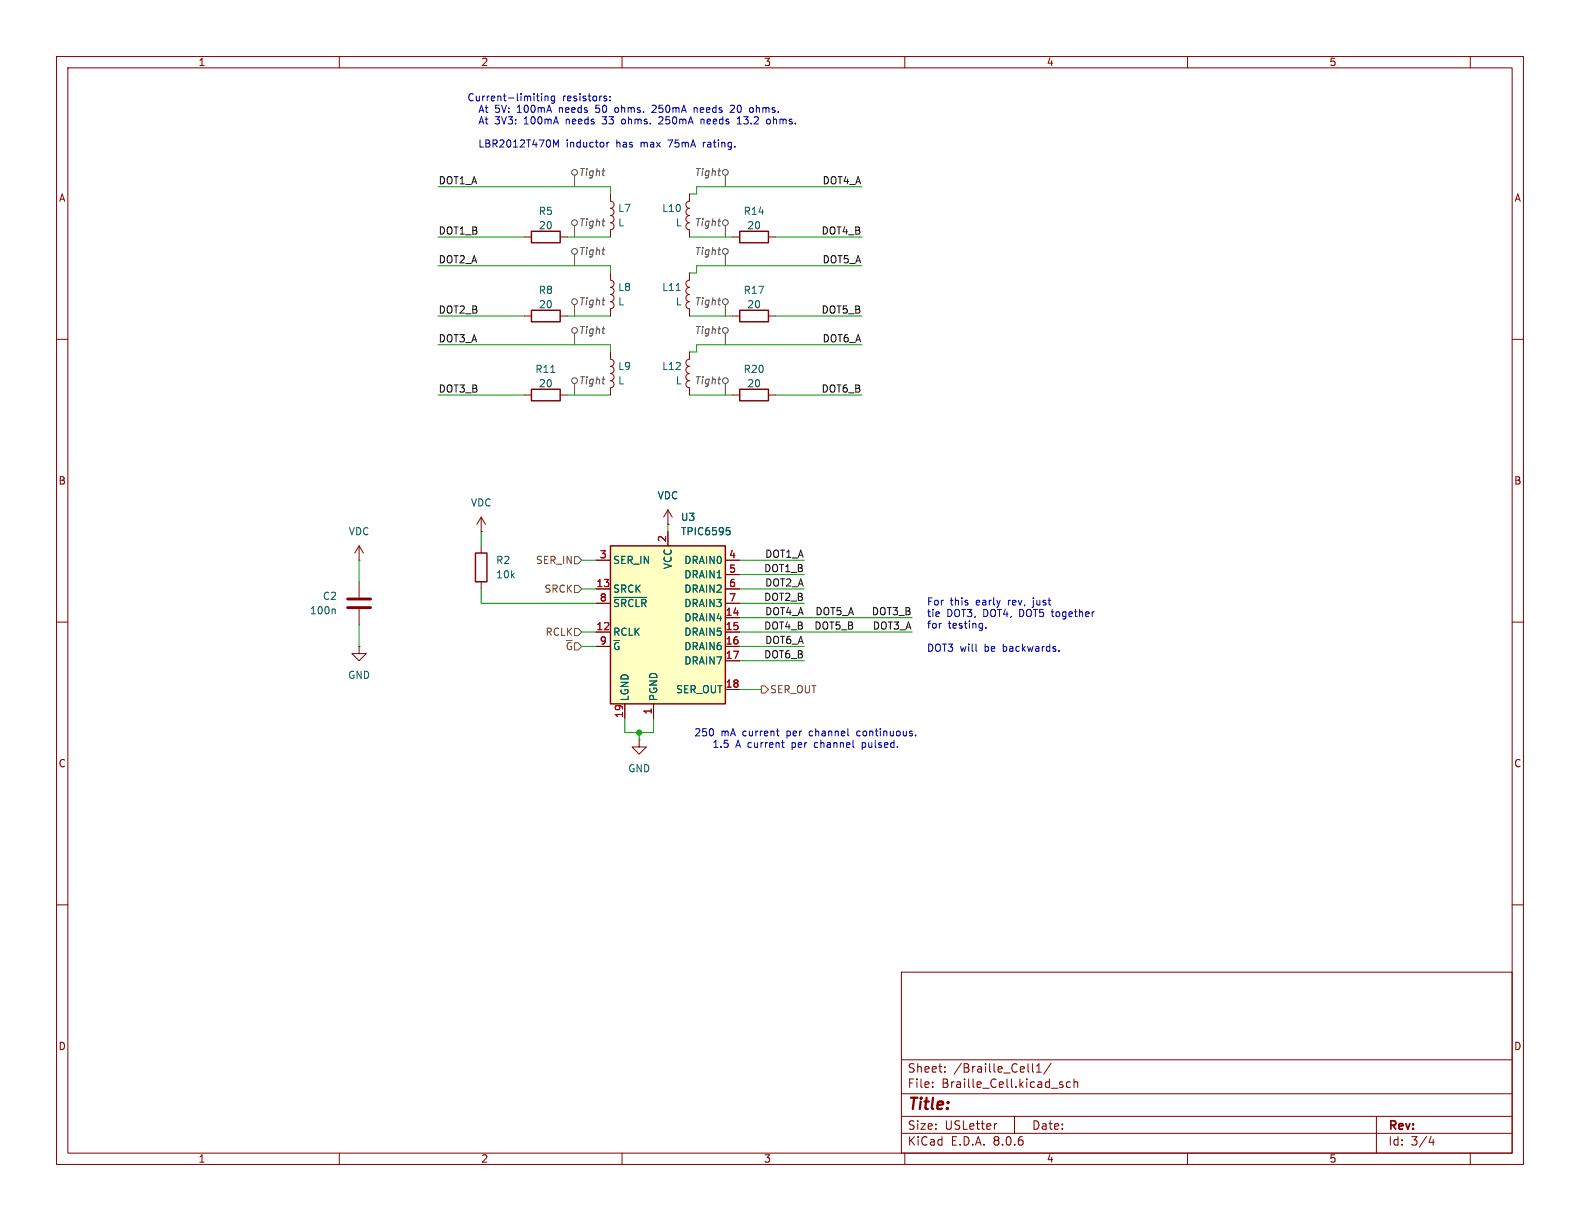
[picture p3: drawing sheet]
<svg xmlns="http://www.w3.org/2000/svg" width="279mm" height="216mm" viewBox="0 0 279 216" stroke-linecap="round" stroke-linejoin="round" font-family="sans-serif">
<g fill="none" stroke="#840000" stroke-width=".18">
<path d="M10 10h259.4v195.9h-259.4zM12 12h255.4v191.9h-255.4zM60 10v2M110 10v2M160 10v2M210 10v2M260 10v2M121.9 35.6a.64 .64 0 0 0-.6 .6 .64 .64 0 0 0 .6 .6 .64 .64 0 0 0-.6 .7 .64 .64 0 0 0 .6 .6 .64 .64 0 0 0-.6 .6 .64 .64 0 0 0 .6 .7 .63 .63 0 0 0-.6 .6 .63 .63 0 0 0 .6 .6v1.3M121.9 34.3v1.3M10 60h2M92.7 41.9h1.3M99.1 41.9h1.2"/>
<path d="M267.4 60h2M10 110h2M267.4 110h2M10 160h2M267.4 160h2M159.4 171.9h108v32h-108zM159.4 197.4h108M159.4 193.4h108M159.4 187.4h108M164.9 192.1v.2M164.9 191.4v.1M167.1 189.4v.2"/>
<path d="M167.1 188.7v.1M176.3 198.7l-.3 .1M179.4 197.4v3M182.6 188.1v1.3l.2 .2M183.3 189.6h.8M183.3 188.5l.4-.4v1.5M185.9 188l-1.3 1.9M187.4 191.7l.5 .2 .1 .1-.1 .2-.4 .1M187.4 191.4h.5M189.3 191.4l-.4-.1-.3 .3v.4l.1 .2h.6M189.9 191.4l.2-.1 .4 .1 .1 .9M189.9 190.8v1.5"/>
<path d="M243.4 197.4v6.5M60 203.9v2M110 203.9v2M159.4 200.4h108M160 203.9v2M210 203.9v2M253.1 200.9l-.4 1.1h.9M253.4 201.5v1M260 203.9v2"/>
</g>
<path d="M94 40.9h5.1v2h-5.1z" fill="none" stroke="#840000" stroke-width=".25"/>
<path d="M107.9 96.5h20.4v28h-20.4z" fill="#ffffc2"/>
<path d="M94 54.9h5.1v2h-5.1zM130.8 40.9h5.1v2h-5.1zM130.8 54.9h5.1v2h-5.1zM94 68.8h5.1v2.1h-5.1zM130.8 68.8h5.1v2.1h-5.1zM84.1 97.8h2v5.1h-2zM107.9 96.5h20.4v28h-20.4z" fill="none" stroke="#840000" stroke-width=".25"/>
<g fill="none" stroke="#840000" stroke-width=".18">
<path d="M107.9 35.6a.64 .64 0 0 1 .7 .6 .64 .64 0 0 1-.7 .6 .64 .64 0 0 1 .7 .7 .64 .64 0 0 1-.7 .6 .64 .64 0 0 1 .7 .6 .64 .64 0 0 1-.7 .7 .63 .63 0 0 1 .7 .6 .63 .63 0 0 1-.7 .6v1.3M107.9 34.3v1.3M92.7 55.9h1.3M99.1 55.9h1.2M107.9 49.5a.64 .64 0 0 1 .7 .7 .64 .64 0 0 1-.7 .6 .64 .64 0 0 1 .7 .6 .64 .64 0 0 1-.7 .7 .64 .64 0 0 1 .7 .6 .64 .64 0 0 1-.7 .6 .63 .63 0 0 1 .7 .7 .63 .63 0 0 1-.7 .6v1.3M107.9 48.3v1.2M121.9 49.5a.64 .64 0 0 0-.6 .7 .64 .64 0 0 0 .6 .6 .64 .64 0 0 0-.6 .6 .64 .64 0 0 0 .6 .7 .64 .64 0 0 0-.6 .6 .64 .64 0 0 0 .6 .6 .63 .63 0 0 0-.6 .7 .63 .63 0 0 0 .6 .6v1.3M121.9 48.3v1.2M129.5 41.9h1.3M129.5 55.9h1.3M135.9 41.9h1.3M135.9 55.9h1.3"/>
<path d="M92.7 69.9h1.3M99.1 69.9h1.2M107.9 63.5a.64 .64 0 0 1 .7 .6 .64 .64 0 0 1-.7 .7 .64 .64 0 0 1 .7 .6 .64 .64 0 0 1-.7 .6 .64 .64 0 0 1 .7 .7 .64 .64 0 0 1-.7 .6 .63 .63 0 0 1 .7 .6 .63 .63 0 0 1-.7 .7v1.3M107.9 62.2v1.3M121.9 63.5a.64 .64 0 0 0-.6 .6 .64 .64 0 0 0 .6 .7 .64 .64 0 0 0-.6 .6 .64 .64 0 0 0 .6 .6 .64 .64 0 0 0-.6 .7 .64 .64 0 0 0 .6 .6 .63 .63 0 0 0-.6 .6 .63 .63 0 0 0 .6 .7v1.3M121.9 62.2v1.3M129.5 69.9h1.3M135.9 69.9h1.3M63.5 99.1h.1M63.5 96.5v2.6M63.5 96.5l-.8 1.3M63.5 96.5l.8 1.3"/>
<path d="M85.1 94h.1M85.1 91.4v2.6M85.1 96.5v1.3M85.1 91.4l-.8 1.3M85.1 91.4l.8 1.3M105.4 99.1h2.5M118.1 92.7h.1M118.1 90.2v2.5M118.1 94v2.5M118.1 90.2l-.8 1.2M118.1 90.2l.8 1.2M128.3 99.1h2.5"/>
<path d="M63.5 114.3v1.3h1.3l-1.3 1.2-1.3-1.2h1.3M63.5 114.3h.1M63.5 102.9v2.8M63.5 107.7v2.8M85.1 102.9v1.2M105.4 111.8h2.5M105.4 104.1h2.5M105.4 114.3h2.5M105.4 106.7h2.5M128.3 111.8h2.5M128.3 104.1h2.5M128.3 109.2h2.5"/>
<path d="M128.3 114.3h2.5M128.3 116.8h2.5M128.3 101.6h2.5M128.3 106.7h2.5M110.5 124.5v2.5M113 130.8v1.3h1.3l-1.3 1.3-1.2-1.3h1.2M113 130.8h.1M115.6 124.5v2.5M128.3 121.9h2.5"/>
</g>
<path d="M119.6 51.4h.7M97.4 65.9h.7M128.5 93.3h.6M128.6 93.8h.3l.2 .2v.4l-.5 .2M59.1 107.7l.2 .2v.6M108.6 105.6h5.8" fill="none" stroke="#006464" stroke-width=".18"/>
<path d="M61.5 107.4h4M61.5 105.9h4" fill="none" stroke="#840000" stroke-width=".51"/>
<g fill="none" stroke="#484848" stroke-width=".18">
<path d="M101.6 31v2M101.6 39.9v2M128.3 31v2M128.3 39.9v2M101.6 45v2M101.6 53.8v2.1M101.6 58.9v2.1M128.3 45v2M128.3 53.8v2.1M128.3 58.9v2.1M101.6 67.8v2.1M128.3 67.8v2.1"/>
<circle cx="101.6" cy="30.5" r=".51"/>
<circle cx="101.6" cy="39.4" r=".51"/>
<circle cx="128.3" cy="30.5" r=".51"/>
<circle cx="128.3" cy="39.4" r=".51"/>
<circle cx="101.6" cy="44.5" r=".51"/>
<circle cx="101.6" cy="53.3" r=".51"/>
<circle cx="101.6" cy="58.4" r=".51"/>
<circle cx="128.3" cy="53.3" r=".51"/>
<circle cx="128.3" cy="58.4" r=".51"/>
<circle cx="128.3" cy="44.5" r=".51"/>
<circle cx="101.6" cy="67.3" r=".51"/>
<circle cx="128.3" cy="67.3" r=".51"/>
</g>
<path d="M101.6 98.4h.6l.7 .7-.7 .6h-.6zM101.6 103.5h.6l.7 .6-.7 .7h-.6zM101.6 111.1h.6l.7 .7-.7 .6h-.6zM134.6 121.3h.7l.6 .6-.6 .7h-.7z" fill="none" stroke="#725600" stroke-width=".18"/>
<g fill="none" stroke="#0000c2" stroke-width=".18">
<path d="M91.5 19.9h.7M94.9 17h.5M95 17.6l.4 .2M95.8 16.6v.1M95.8 17v.8M96.4 17.1l.2-.1h.3v.8M96.4 17v.8M98.1 17h-.4l-.2 .2 .1 .6h.5M98.1 17v1l-.3 .3-.3-.1M98.9 19v.9M99.1 19l-.2 .1M105.3 19.8l.5 .1"/>
<path d="M105.4 18.6l-.1 .6 .5-.1M107 17h.3M107 17.4l.3 .1v.1l-.2 .2h-.2M107.9 17.7v.1M107.9 17v.2M108.7 19.6l.3 .3 .3-.1M109.3 19.1l-.3-.1-.3 .3M115.3 18.7l.5-.1 .2 .2M116 19l-.8 .9h.8M122.7 19.1l.2-.1 .3 .1 .1 .8M129.3 18.6l.5 .1 .1 .3-.8 .9h.8M133.8 18.6v1.3"/>
<path d="M133.9 19l-.1 .1M92.7 21.9h.7M92.8 21h-.1M97.9 24.7l.4 .9 .4-.9v1.3M100.1 21.1v.8M100.3 21.1l-.2 .1M106.5 21.8l.5 .1M107.3 20.6l-.5 .5h.2M107.7 25.2l-.3 .1M109.9 21.7l.3 .2h.3M110.5 21.1h-.3l-.3 .2M113.4 25.2v.8"/>
<path d="M113.6 25.2l-.2 .1M117.2 20.8v.1M117.2 21l-.7 .9h.7M118.1 24.7h.8l-.5 1.3M124 21.2l.1-.1h.3l.1 .8M124.4 25.2v.8M124.7 25.2l-.3 .2M130.4 21.9h.7M131.5 21.8l.2 .1M136 21.1l.2 .2v.4l-.2 .2M136.8 20.6v1.3M137 21.1l-.2 .1"/>
<path d="M172.6 115.1l.2 .1M174.3 111v.1M187.3 115v.2M137.3 129.3h.5M137.5 129.9l.3 .2M138.2 131.3h.5M138.4 132l.3 .2M151.7 129.3l-.2 .2v.4l.2 .2M152.5 131.3v1.3M152.5 132.1l.1 .1M152.6 131.3l-.1 .1M161.9 130v.1"/>
</g>
<g fill="none" stroke="#009600" stroke-width=".18">
<path d="M77.5 33h30.4v1.3M152.4 33h-29.2v1.3h-1.3M77.5 55.9h15.2M77.5 47h30.4v1.3M77.5 41.9h15.2M100.3 55.9h7.6M100.3 41.9h7.6M121.9 55.9h7.6M121.9 41.9h7.6M137.2 55.9h15.2M137.2 41.9h15.2M152.4 47h-29.2v1.3h-1.3"/>
<path d="M77.5 61h30.4v1.2M77.5 69.9h15.2M100.3 69.9h7.6M121.9 69.9h7.6M137.2 69.9h15.2M152.4 61h-29.2v1.2h-1.3M63.5 99.1v3.8M85.1 94v2.5M102.9 99.1h2.5M118.1 92.7v1.3M130.8 99.1h11.4M63.5 110.5v3.8"/>
<path d="M85.1 104.1v2.6h20.3M102.9 104.1h2.5M102.9 111.8h2.5M102.9 114.3h2.5M130.8 101.6h11.4M130.8 104.1h11.4M130.8 111.8h30.5M130.8 116.8h11.4M130.8 106.7h11.4M130.8 109.2h30.5M130.8 114.3h11.4M110.5 127v2.5h5.1v-2.5"/>
<path d="M113 129.5v1.3M130.8 121.9h3.8"/>
</g>
<circle cx="113" cy="129.5" r=".46" fill="#009600" stroke="#009600" stroke-width=".18"/>
<text font-size="2.8" fill="#840000" x="160.4" y="196.8">Title:</text>
<g font-size="2.1" fill="#840000">
<text x="160.4" y="189.9">Sheet:</text>
<text x="168.6" y="189.9">/Braille_Cell1/</text>
<text x="160.4" y="192.6">File:</text>
<text x="166.5" y="192.6">Braille_Cell.kicad_sch</text>
<text x="160.4" y="202.8">KiCad</text>
<text x="160.4" y="200">Size:</text>
<text x="167.1" y="200">USLetter</text>
<text x="168.1" y="202.8">E.D.A.</text>
<text x="175.7" y="202.8">8.0.6</text>
<text x="182.4" y="200">Date:</text>
<text x="245.4" y="200.2">Rev:</text>
<text x="245.4" y="202.8">Id:</text>
<text x="249.5" y="202.8">3/4</text>
</g>
<g font-size="1.8" fill="#840000">
<text x="35" y="11.9">1</text>
<text x="85" y="11.9">2</text>
<text x="135" y="11.9">3</text>
<text x="185" y="11.9">4</text>
<text x="235" y="11.9">5</text>
<text x="10.3" y="35.9">A</text>
<text x="267.7" y="35.9">A</text>
<text x="10.3" y="85.9">B</text>
<text x="267.7" y="85.9">B</text>
<text x="10.3" y="135.9">C</text>
<text x="267.7" y="135.9">C</text>
<text x="10.3" y="185.9">D</text>
<text x="267.7" y="185.9">D</text>
<text x="35" y="205.8">1</text>
<text x="85" y="205.8">2</text>
<text x="135" y="205.8">3</text>
<text x="185" y="205.8">4</text>
<text x="235" y="205.8">5</text>
</g>
<g font-size="1.8" fill="#0000c2">
<text x="82.5" y="18.1">Current-limiting</text>
<text x="84.9" y="20.2">At</text>
<text x="84.9" y="22.2">At</text>
<text x="87.9" y="20.2">5V:</text>
<text x="87.9" y="22.2">3V3:</text>
<text x="92" y="20.2">100mA</text>
<text x="93.2" y="22.2">100mA</text>
<text x="99.4" y="18.1">resistors:</text>
<text x="99.5" y="20.2">needs</text>
<text x="100.7" y="22.2">needs</text>
<text x="106.2" y="20.2">50</text>
<text x="107.4" y="22.2">33</text>
<text x="109.8" y="20.2">ohms.</text>
<text x="111" y="22.2">ohms.</text>
<text x="116.6" y="20.2">250mA</text>
<text x="117.8" y="22.2">250mA</text>
<text x="124.2" y="20.2">needs</text>
<text x="125.4" y="22.2">needs</text>
<text x="130.8" y="20.2">20</text>
<text x="132.1" y="22.2">13.2</text>
<text x="134.4" y="20.2">ohms.</text>
<text x="137.5" y="22.2">ohms.</text>
<text x="84.9" y="26.3">LBR2012T470M</text>
<text x="100.5" y="26.3">inductor</text>
<text x="109.5" y="26.3">has</text>
<text x="114" y="26.3">max</text>
<text x="119" y="26.3">75mA</text>
<text x="125.4" y="26.3">rating.</text>
<text x="163.8" y="107.3">For</text>
<text x="168" y="107.3">this</text>
<text x="172.7" y="107.3">early</text>
<text x="178.5" y="107.3">rev,</text>
<text x="183.1" y="107.3">just</text>
<text x="163.8" y="109.3">tie</text>
<text x="163.8" y="111.4">for</text>
<text x="167.4" y="109.3">DOT3,</text>
<text x="167.7" y="111.4">testing.</text>
<text x="174" y="109.3">DOT4,</text>
<text x="180.5" y="109.3">DOT5 together</text>
<text x="163.8" y="115.4">DOT3 will</text>
<text x="174.2" y="115.4">be</text>
<text x="177.6" y="115.4">backwards.</text>
<text x="122.7" y="130.4">250</text>
<text x="127.5" y="130.4">mA</text>
<text x="131.4" y="130.4">current</text>
<text x="139.4" y="130.4">per</text>
<text x="143.6" y="130.4">channel</text>
<text x="152.2" y="130.4">continuous.</text>
<text x="125.9" y="132.4">1.5</text>
<text x="130.1" y="132.4">A current</text>
<text x="140.3" y="132.4">per</text>
<text x="144.5" y="132.4">channel</text>
<text x="153.1" y="132.4">pulsed.</text>
</g>
<g font-size="1.8" fill="#0f0f0f">
<text x="77.5" y="32.7">DOT1_A</text>
<text x="145.4" y="32.7">DOT4_A</text>
<text x="77.5" y="41.6">DOT1_B</text>
<text x="145.2" y="41.6">DOT4_B</text>
<text x="77.5" y="46.6">DOT2_A</text>
<text x="145.4" y="46.6">DOT5_A</text>
<text x="77.5" y="55.5">DOT2_B</text>
<text x="145.2" y="55.5">DOT5_B</text>
<text x="77.5" y="60.6">DOT3_A</text>
<text x="145.4" y="60.6">DOT6_A</text>
<text x="77.5" y="69.5">DOT3_B</text>
<text x="145.2" y="69.5">DOT6_B</text>
<text x="135" y="101.3">DOT1_B</text>
<text x="135.2" y="98.7">DOT1_A</text>
<text x="135" y="106.3">DOT2_B</text>
<text x="135.2" y="103.8">DOT2_A</text>
<text x="135" y="111.4">DOT4_B</text>
<text x="135.2" y="114">DOT6_A</text>
<text x="135.2" y="108.9">DOT4_A</text>
<text x="143.9" y="111.4">DOT5_B</text>
<text x="144.1" y="108.9">DOT5_A</text>
<text x="154.1" y="108.9">DOT3_B</text>
<text x="154.3" y="111.4">DOT3_A</text>
<text x="135" y="116.5">DOT6_B</text>
</g>
<g font-size="1.8" fill="#484848">
<text x="102.3" y="31.3">Tight</text>
<text x="122.8" y="31.3">Tight</text>
<text x="102.3" y="40.2">Tight</text>
<text x="122.8" y="40.2">Tight</text>
<text x="102.3" y="45.3">Tight</text>
<text x="122.8" y="45.3">Tight</text>
<text x="102.3" y="54.2">Tight</text>
<text x="102.3" y="59.3">Tight</text>
<text x="122.8" y="54.2">Tight</text>
<text x="122.8" y="59.3">Tight</text>
<text x="102.3" y="68.2">Tight</text>
<text x="122.8" y="68.2">Tight</text>
</g>
<g font-size="1.8" fill="#006464">
<text x="95.2" y="38.2">R5</text>
<text x="95.2" y="40.7">20</text>
<text x="109.2" y="40.2">L</text>
<text x="109.2" y="37.7">L7</text>
<text x="117" y="37.7">L10</text>
<text x="119.4" y="40.2">L</text>
<text x="131.4" y="38.2">R14</text>
<text x="132" y="40.7">20</text>
<text x="95.2" y="52.2">R8</text>
<text x="109.2" y="51.7">L8</text>
<text x="117" y="51.7">L11</text>
<text x="131.4" y="52.2">R17</text>
<text x="95.2" y="54.7">20</text>
<text x="109.2" y="54.2">L</text>
<text x="119.4" y="54.2">L</text>
<text x="132" y="54.7">20</text>
<text x="109.2" y="65.6">L9</text>
<text x="117" y="65.6">L12</text>
<text x="94.6" y="66.1">R11</text>
<text x="95.2" y="68.7">20</text>
<text x="109.2" y="68.2">L</text>
<text x="119.4" y="68.2">L</text>
<text x="131.4" y="66.1">R20</text>
<text x="132" y="68.7">20</text>
<text x="83.2" y="89.8">VDC</text>
<text x="116.2" y="88.5">VDC</text>
<text x="61.6" y="94.8">VDC</text>
<text x="120.3" y="92.3">U3</text>
<text x="120.3" y="94.8">TPIC6595</text>
<text x="87.6" y="99.9">R2</text>
<text x="108.3" y="99.9">SER_IN</text>
<text x="119" y="100.7" transform="rotate(-90 119 100.7)">VCC</text>
<text x="120.9" y="99.9">DRAIN0</text>
<text x="57" y="106.3">C2</text>
<text x="87.6" y="102.5">10k</text>
<text x="108.3" y="105">SRCK</text>
<text x="108.3" y="107.5">~{SRCLR}</text>
<text x="120.9" y="102.5">DRAIN1</text>
<text x="120.9" y="105">DRAIN2</text>
<text x="120.9" y="107.5">DRAIN3</text>
<text x="54.7" y="108.8">100n</text>
<text x="108.3" y="112.6">RCLK</text>
<text x="120.9" y="110.1">DRAIN4</text>
<text x="120.9" y="112.6">DRAIN5</text>
<text x="108.3" y="115.2">~{G}</text>
<text x="120.9" y="115.2">DRAIN6</text>
<text x="120.9" y="117.7">DRAIN7</text>
<text x="61.5" y="120.2">GND</text>
<text x="111.4" y="124.1" transform="rotate(-90 111.4 124.1)">LGND</text>
<text x="116.4" y="124.1" transform="rotate(-90 116.4 124.1)">PGND</text>
<text x="119.5" y="122.8">SER_OUT</text>
<text x="111" y="136.8">GND</text>
</g>
<g font-size="1.8" fill="#a90000">
<text x="117.9" y="96" transform="rotate(-90 117.9 96)">2</text>
<text x="106" y="98.8">3</text>
<text x="128.8" y="98.8">4</text>
<text x="128.8" y="101.3">5</text>
<text x="105.4" y="103.9">13</text>
<text x="106" y="106.4">8</text>
<text x="128.8" y="103.9">6</text>
<text x="128.8" y="106.4">7</text>
<text x="105.4" y="111.5">12</text>
<text x="128.2" y="109">14</text>
<text x="128.2" y="111.5">15</text>
<text x="106" y="114">9</text>
<text x="128.2" y="114">16</text>
<text x="128.2" y="116.6">17</text>
<text x="128.2" y="121.7">18</text>
<text x="110.2" y="127" transform="rotate(-90 110.2 127)">19</text>
<text x="115.3" y="126.4" transform="rotate(-90 115.3 126.4)">1</text>
</g>
<g font-size="1.8" fill="#725600">
<text x="94.7" y="99.9">SER_IN</text>
<text x="96.2" y="105">SRCK</text>
<text x="96.4" y="112.6">RCLK</text>
<text x="99.9" y="115.2">~{G}</text>
<text x="136.1" y="122.8">SER_OUT</text>
</g>
</svg>
